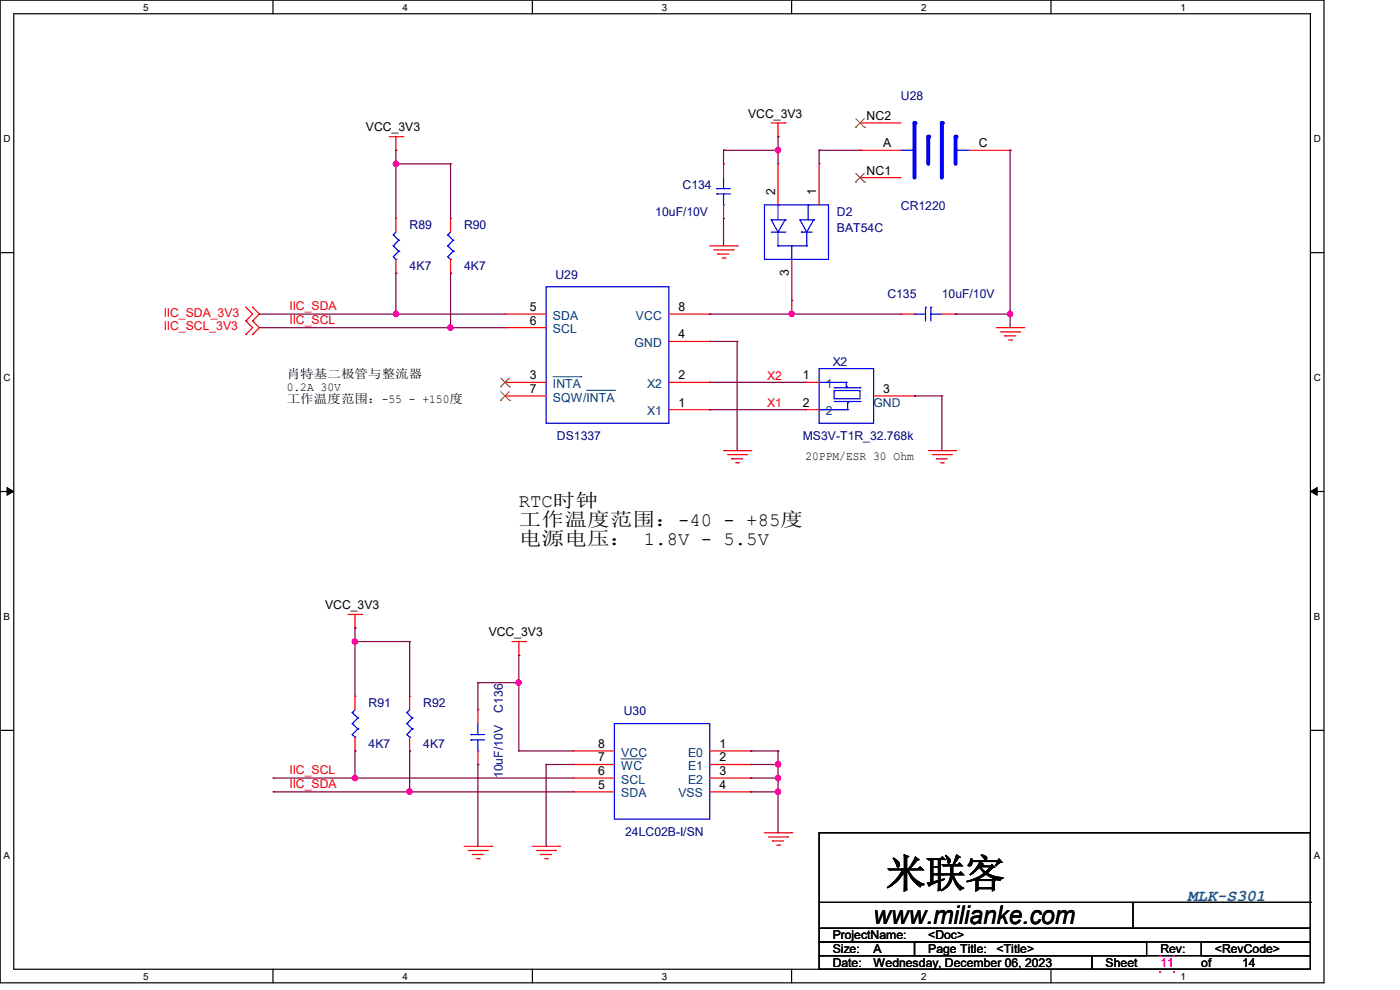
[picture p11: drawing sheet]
<svg xmlns="http://www.w3.org/2000/svg" width="297mm" height="210mm" viewBox="0 0 297 210" stroke-linecap="round" stroke-linejoin="round" font-family="sans-serif">
<path d="M0 0h280.9v208.5h-280.9zM2.9 2.9h275.1v202.7h-275.1z" fill="none" stroke="#000" stroke-width=".25"/>
<g fill="#fff">
<path d="M30.4 .3h1.1v2.4h-1.1z"/>
<path d="M30.4 205.9h1.1v2.3h-1.1z"/>
</g>
<path d="M57.9 0v2.9M57.9 205.6v2.9" fill="none" stroke="#000" stroke-width=".25"/>
<g fill="#fff">
<path d="M85.4 .3h1.1v2.4h-1.1z"/>
<path d="M85.4 205.9h1.1v2.3h-1.1z"/>
</g>
<path d="M112.9 0v2.9M112.9 205.6v2.9" fill="none" stroke="#000" stroke-width=".25"/>
<g fill="#fff">
<path d="M140.4 .3h1.2v2.4h-1.2z"/>
<path d="M140.4 205.9h1.2v2.3h-1.2z"/>
</g>
<path d="M167.9 0v2.9M167.9 205.6v2.9" fill="none" stroke="#000" stroke-width=".25"/>
<g fill="#fff">
<path d="M195.4 .3h1.2v2.4h-1.2z"/>
<path d="M195.4 205.9h1.2v2.3h-1.2z"/>
</g>
<path d="M223 0v2.9M223 205.6v2.9" fill="none" stroke="#000" stroke-width=".25"/>
<g fill="#fff">
<path d="M250.4 .3h1.2v2.4h-1.2z"/>
<path d="M250.4 205.9h1.2v2.3h-1.2z"/>
<path d="M.8 28.2h1.4v2.4h-1.4z"/>
<path d="M278.7 28.2h1.5v2.4h-1.5z"/>
<path d="M.8 78.9h1.4v2.3h-1.4z"/>
<path d="M278.7 78.9h1.5v2.3h-1.5z"/>
</g>
<path d="M0 53.6h2.9M278 53.6h2.9" fill="none" stroke="#000" stroke-width=".25"/>
<g fill="#fff">
<path d="M.8 129.6h1.3v2.3h-1.3z"/>
<path d="M278.7 129.6h1.4v2.3h-1.4z"/>
</g>
<path d="M0 104.3h2.9M278 104.3h2.9" fill="none" stroke="#000" stroke-width=".25"/>
<path d="M1.5 103.4l1.4 .9-1.4 .8zM278 104.3l1.4-.9v1.7z" fill="#000" stroke="#000" stroke-width=".21"/>
<g fill="#fff">
<path d="M.8 180.3h1.3v2.3h-1.3z"/>
<path d="M278.7 180.3h1.4v2.3h-1.4z"/>
</g>
<g fill="none" stroke="#000" stroke-width=".25">
<path d="M0 154.9h2.9M278 154.9h2.9M173.8 176.7h104.2v20.2h-104.2zM173.8 196.9h104.2v2.9h-104.2zM173.8 199.8h20.2v2.9h-20.2zM173.8 191.4h104.2M194 199.8h49.2v2.9h-49.2zM240.4 196.9h.1M240.4 191.4v5.5M254.8 199.8h23.2v2.9h-23.2zM278 191.4h.1M173.8 202.7h57.9v2.9h-57.9z"/>
<path d="M231.7 202.7h46.3v2.9h-46.3z"/>
</g>
<g fill="none" stroke="#f00" stroke-width=".25">
<path d="M82.5 29h2.9M84 31.9h.1M84 29v2.9M85.4 29h.1M163.6 26.1h2.9M165.1 29h.1M165.1 26.1v2.9M166.5 26.1h.1M150.6 52.2h5.8M151.5 53h4M152.3 53.9h.1M152.3 53.9h2.3"/>
<path d="M153.2 54.7h.6M153.8 54.7h.1M155.5 53h.1M156.4 52.2h.1M52.2 65.2h.1M52.2 68.1h.1M52.2 71h.1M52.2 65.2l1.4 1.4-1.4 1.5M52.2 68.1l1.4 1.4-1.4 1.5M53.6 68.1h.1M53.6 65.2h.1M53.6 71h.1"/>
<path d="M53.6 65.2l1.4 1.4-1.4 1.5M53.6 68.1l1.4 1.4-1.4 1.5M211.4 69.5h5.8M212.3 70.4h4M213.1 71.2h.1M213.1 71.2h2.4M214 72.1h.6M214.6 72.1h.1M216.3 70.4h.1M217.2 69.5h.1M153.5 95.6h5.8M154.3 96.4h4.1"/>
<path d="M155.2 97.3h.1M155.2 97.3h2.4M156.1 98.2h.6M156.7 98.2h.1M158.4 96.4h.1M159.3 95.6h.1M196.9 95.6h5.8M197.8 96.4h4M198.7 97.3h.1M198.7 97.3h2.3M199.5 98.2h.6M200.1 98.2h.1"/>
<path d="M201.8 96.4h.1M202.7 95.6h.1M73.9 130.3h2.9M75.3 133.2h.1M75.3 130.3v2.9M76.8 130.3h.1M108.6 136.1h2.9M110.1 139h.1M110.1 136.1v2.9M111.5 136.1h.1M98.5 179.5h5.8M104.3 179.5h.1"/>
<path d="M112.9 179.5h5.8M118.7 179.5h.1M162.2 176.7h5.8M163.1 177.5h4M163.9 178.4h.1M163.9 178.4h2.3M164.8 179.3h.6M165.4 179.3h.1M167.1 177.5h.1M168 176.7h.1M99.4 180.4h4M100.2 181.3h.1"/>
<path d="M100.2 181.3h2.3M101.1 182.2h.5M101.6 182.2h.1M103.4 180.4h.1M113.8 180.4h4.1M114.7 181.3h.1M114.7 181.3h2.3M115.6 182.2h.5M116.1 182.2h.1M117.9 180.4h.1"/>
</g>
<path d="M246 202.6h.3v.3h-.3zM248.9 202.6h.3v.3h-.3zM248.9 206h.3v.4h-.3zM246 206h.3v.4h-.3z" fill-rule="evenodd" fill="#f0f"/>
<path d="M173.8 176.7h104.2v20.2h-104.2zM173.8 196.9h104.2v2.9h-104.2zM173.8 199.8h20.2v2.9h-20.2zM173.8 191.4h104.2M194 199.8h49.2v2.9h-49.2zM240.4 196.9h.1M240.4 191.4v5.5M254.8 199.8h23.2v2.9h-23.2zM278 191.4h.1M173.8 202.7h57.9v2.9h-57.9zM231.7 202.7h46.3v2.9h-46.3z" fill="none" stroke="#000" stroke-width=".25"/>
<path d="M246 202.6h.3v.3h-.3zM248.9 202.6h.3v.3h-.3zM248.9 206h.3v.4h-.3zM246 206h.3v.4h-.3z" fill-rule="evenodd" fill="#f0f"/>
<path d="M173.8 176.7h104.2v20.2h-104.2zM173.8 196.9h104.2v2.9h-104.2zM173.8 199.8h20.2v2.9h-20.2zM173.8 191.4h104.2M194 199.8h49.2v2.9h-49.2zM240.4 196.9h.1M240.4 191.4v5.5M254.8 199.8h23.2v2.9h-23.2zM278 191.4h.1M173.8 202.7h57.9v2.9h-57.9zM231.7 202.7h46.3v2.9h-46.3z" fill="none" stroke="#000" stroke-width=".25"/>
<path d="M246 202.6h.3v.3h-.3zM248.9 202.6h.3v.3h-.3zM248.9 206h.3v.4h-.3zM246 206h.3v.4h-.3z" fill-rule="evenodd" fill="#f0f"/>
<g fill="none" stroke="#00f" stroke-width=".25">
<path d="M162.2 43.5h13.6v11.5h-13.6zM163.6 46.7h.1M163.6 49.2h2.9M163.6 46.7l1.5 2.5M163.6 46.7h2.9M165.1 52.2h.1M165.1 49.2h.1M165.1 43.5h.1M165.1 52.2h6.1M165.1 43.5v3.2M165.1 49.2v3M166.5 49.2h.1"/>
<path d="M166.5 46.7h.1M166.5 46.7l-1.4 2.5M168 55h.1M168 52.2v2.8M169.7 46.7h.1M169.7 46.7h2.9M169.7 46.7l1.5 2.5M170 49.2h.1M170 49.2h2.3M171.2 52.2h.1M171.2 49.2v3M171.4 43.5h.1"/>
<path d="M171.4 43.5v3.2M172.6 46.7h.1M172.6 46.7l-1.4 2.5"/>
</g>
<path d="M165.1 34.8h.1M165.1 34.8v8.7M173.8 34.8h.1M173.8 34.8v8.7M168 55v8.7M168 63.7h.1" fill="none" stroke="#f00" stroke-width=".25"/>
<path d="M194 26.1v11.6" fill="none" stroke="#00f" stroke-width=".85"/>
<circle cx="194" cy="26.1" r=".42" fill="#00f"/>
<path d="M196.9 29v5.8" fill="none" stroke="#00f" stroke-width=".85"/>
<circle cx="196.9" cy="29" r=".42" fill="#00f"/>
<path d="M199.8 26.1v11.6" fill="none" stroke="#00f" stroke-width=".85"/>
<circle cx="199.8" cy="26.1" r=".42" fill="#00f"/>
<path d="M202.7 29v5.8" fill="none" stroke="#00f" stroke-width=".85"/>
<circle cx="202.7" cy="29" r=".42" fill="#00f"/>
<g fill="none" stroke="#00f" stroke-width=".25">
<path d="M153.5 37.7v2.3M191.1 31.9h2.9M194 31.9h.1M202.7 31.9h.1M202.7 31.9h2.9M83.4 49.8h.1M83.4 52.2h.1M83.4 52.2l1.2 1.1M83.4 49.8l1.2 1.2M84 55h.1M84 49.2l-.6 .6M84.6 53.3h.1"/>
<path d="M84.6 51h.1M84.6 53.3l-1.2 1.2 .6 .5M84.6 51l-1.2 1.2M95 49.8h.1M95 52.2h.1M95 52.2l1.1 1.1M95 49.8l1.1 1.2M95.6 55h.1M95.6 49.2l-.6 .6M96.1 53.3h.1M96.1 51h.1M96.1 53.3l-1.1 1.2 .6 .5"/>
<path d="M96.1 51l-1.1 1.2M152.1 40h.1M152.1 41.1h.1M152.1 40h2.8M152.1 41.1h2.8M153.5 43.5h.1M153.5 40h.1M153.5 41.1v2.4M115.9 60.8h26v29h-26zM173.8 78.2h11.5v11.6h-11.5zM194 66.6h.1M194 66.6h2.3"/>
<path d="M196.3 65.2h.1M196.3 65.2v2.9M197.5 65.2h.1M197.5 66.6h.1M197.5 65.2v2.9M197.5 66.6h2.3M173.8 81.1h5.7M173.8 86.9h6M174.3 86.9h.1M177 82.8h5.5v1.8h-5.5zM177 82.3h5.5M177 85.2h5.5"/>
<path d="M177.2 82.3h.1M179.5 81.1h.1M179.5 82h.1M179.5 82.3h.1M179.5 81.1v1.2M179.8 86.9h.1M179.8 85.4h.1M179.8 85.2h.1M179.8 85.2v1.7M182.5 82.3h.1M182.5 85.2h.1M74.7 151.2h.1"/>
<path d="M74.7 153.5h.1M74.7 153.5l1.2 1.1M74.7 151.2l1.2 1.1M75.3 156.4h.1M75.3 150.6l-.6 .6M75.9 154.6h.1M75.9 152.3h.1M75.9 154.6l-1.2 1.2 .6 .6M75.9 152.3l-1.2 1.2M86.3 151.2h.1M86.3 153.5h.1M86.3 153.5l1.2 1.1"/>
<path d="M86.3 151.2l1.2 1.1M86.9 156.4h.1M86.9 150.6l-.6 .6M87.5 154.6h.1M87.5 152.3h.1M87.5 154.6l-1.2 1.2 .6 .6M87.5 152.3l-1.2 1.2M99.9 155.8h.1M99.9 157h.1M99.9 155.8h2.9M99.9 157h2.9M101.4 159.3h.1"/>
<path d="M101.4 155.8h.1M101.4 153.5v2.3M101.4 157v2.3M130.3 153.5h20.3v20.3h-20.3z"/>
</g>
<g fill="none" stroke="#f00" stroke-width=".25">
<path d="M153.5 34.8h.1M153.5 34.8v2.9M182.5 31.9h.1M182.5 37.7h.1M182.5 26.1h.1M182.5 31.9h8.6M182.5 37.7h8.6M182.5 26.1h8.6M205.6 31.9h8.7M214.3 31.9h.1M84 58h.1M84 46.4h.1"/>
<path d="M84 46.4v2.8M84 55v3M95.6 58h.1M95.6 46.4h.1M95.6 46.4v2.8M95.6 55v3M153.5 46.4h.1M153.5 43.5v2.9M107.1 66.6h.1M107.1 69.5h.1M107.1 66.6h8.8M107.1 69.5h8.8"/>
<path d="M141.9 66.6h8.7M141.9 72.4h8.7M150.6 66.6h.1M150.6 72.4h.1M191.1 66.6h.1M191.1 66.6h2.9M199.8 66.6h2.9M202.7 66.6h.1M107.1 81.1h.1M107.1 84h.1M107.1 81.1h8.8M107.1 84h8.8"/>
<path d="M141.9 81.1h8.7M141.9 86.9h8.7M150.6 81.1h.1M150.6 86.9h.1M170.9 81.1h.1M170.9 86.9h.1M170.9 81.1h2.9M170.9 86.9h2.9M185.3 84h8.7M194 84h.1M75.3 159.3h.1M75.3 147.7h.1"/>
<path d="M75.3 147.7v2.9M75.3 156.4v2.9M86.9 159.3h.1M86.9 147.7h.1M86.9 147.7v2.9M86.9 156.4v2.9M101.4 150.6h.1M101.4 150.6v2.9M101.4 159.3v2.9M121.6 159.3h.1M121.6 159.3h8.7M150.6 159.3h8.7"/>
<path d="M159.3 159.3h.1M101.4 162.2h.1M121.6 162.2h.1M121.6 165.1h.1M121.6 168h.1M121.6 162.2h8.7M121.6 165.1h8.7M121.6 168h8.7M150.6 162.2h8.7M150.6 165.1h8.7M150.6 168h8.7M159.3 162.2h.1"/>
<path d="M159.3 165.1h.1M159.3 168h.1"/>
</g>
<g fill="none" stroke="#804000" stroke-width=".21">
<path d="M181.5 38.6h.1M181.5 27h.1M181.6 36.8l1.8 1.8M181.6 25.2l1.8 1.8M183.3 36.8l-1.8 1.8M183.3 25.2l-1.8 1.8M183.4 38.6h.1M183.4 27h.1M106.2 82h.1M106.2 84.9h.1M106.3 80.2l1.8 1.8M106.3 83.1l1.8 1.8"/>
<path d="M108 80.2l-1.8 1.8M108 83.1l-1.8 1.8M108.1 82h.1M108.1 84.9h.1"/>
</g>
<path d="M117.3 79.9h6M123.3 79.9h.1M124.4 82.8h6M130.4 82.8h.1M131.8 161h4.5M136.3 161h.1" fill="none" stroke="#004080" stroke-width=".21"/>
<g fill="none" stroke="#800040" stroke-width=".25">
<path d="M84 34.8h.1M84 31.9h.1M84 31.9v14.5M84 34.8h11.6M95.6 34.8h.1M95.6 34.8v11.6M153.5 31.9h.1M153.5 31.9h11.6M153.5 31.9v2.9M165.1 29h.1M165.1 31.9h.1M165.1 29v5.8"/>
<path d="M173.8 31.9h.1M173.8 31.9h8.7M173.8 31.9v2.9M214.3 31.9h.1M214.3 31.9v37.6M84 58h.1M84 58v8.6M95.6 58h.1M95.6 58v11.5M153.5 46.4h.1M153.5 46.4v5.8M55 69.5h52.1"/>
<path d="M55 66.6h52.1M84 66.6h.1M95.6 69.5h.1M150.6 66.6h.1M150.6 72.4h.1M150.6 66.6h40.5M150.6 72.4h5.8M156.4 72.4h.1M156.4 72.4v23.2M168 63.7h.1M168 66.6h.1M168 63.7v2.9"/>
<path d="M202.7 66.6h.1M202.7 66.6h11.6M214.3 66.6h.1M150.6 81.1h.1M150.6 86.9h.1M150.6 81.1h20.3M150.6 86.9h20.3M194 84h.1M194 84h5.8M199.8 84h.1M199.8 84v11.6M75.3 136.1h.1"/>
<path d="M75.3 133.2h.1M75.3 133.2v14.5M75.3 136.1h11.6M86.9 136.1h.1M86.9 136.1v11.6M110.1 139h.1M110.1 139v20.3M75.3 159.3h.1M75.3 159.3v5.8M86.9 159.3h.1M86.9 159.3v8.7M101.4 144.8h.1"/>
<path d="M101.4 144.8v5.8M101.4 144.8h8.7M110.1 159.3h.1M110.1 144.8h.1M110.1 159.3h11.5M159.3 159.3h.1M159.3 159.3h5.8M165.1 159.3h.1M165.1 159.3v17.4M58 165.1h.1M58 168h.1M58 165.1h63.6"/>
<path d="M58 168h63.6M75.3 165.1h.1M86.9 168h.1M101.4 162.2h.1M101.4 162.2v17.3M115.9 162.2h.1M115.9 162.2h5.7M115.9 162.2v17.3M159.3 162.2h.1M159.3 165.1h.1M159.3 168h.1M159.3 162.2h5.8"/>
<path d="M159.3 165.1h5.8M159.3 168h5.8M165.1 165.1h.1M165.1 162.2h.1M165.1 168h.1"/>
</g>
<g fill="#f0f" stroke="#f0f" stroke-width=".25">
<circle cx="95.5" cy="69.5" r=".56"/>
<circle cx="84" cy="66.6" r=".56"/>
<circle cx="214.3" cy="66.6" r=".56"/>
<circle cx="165" cy="162.2" r=".56"/>
<circle cx="165" cy="165.1" r=".56"/>
<circle cx="110" cy="144.8" r=".56"/>
<circle cx="75.3" cy="165.1" r=".56"/>
<circle cx="86.9" cy="167.9" r=".56"/>
<circle cx="165" cy="167.9" r=".56"/>
<circle cx="75.3" cy="136.1" r=".56"/>
<circle cx="167.9" cy="66.6" r=".56"/>
<circle cx="84" cy="34.8" r=".56"/>
<circle cx="165" cy="31.9" r=".56"/>
</g>
<text font-size="8.4" x="188" y="188.2">米联客</text>
<text font-size="5.5" x="185.3" y="196">www.milianke.com</text>
<g font-size="4">
<text x="110.1" y="107.5">RTC时钟</text>
<text x="110.1" y="111.5">工作温度范围：-40 - +85度</text>
<text x="110.1" y="115.5">电源电压： 1.8V - 5.5V</text>
</g>
<text font-size="3.5" fill="#008080" x="251.9" y="191.2">MLK-S301</text>
<g font-size="2.6" fill="#000080">
<text x="191.1" y="21.2">U28</text>
<text x="144.8" y="40">C134</text>
<text x="139" y="45.8">10uF/10V</text>
<text x="177.5" y="45.8">D2</text>
<text x="191.1" y="44.6">CR1220</text>
<text x="86.9" y="48.7">R89</text>
<text x="98.5" y="48.7">R90</text>
<text x="177.5" y="49.3">BAT54C</text>
<text x="86.9" y="57.4">4K7</text>
<text x="98.5" y="57.4">4K7</text>
<text x="117.9" y="59.1">U29</text>
<text x="188.3" y="63.2">C135</text>
<text x="199.8" y="63.2">10uF/10V</text>
<text x="176.7" y="77.6">X2</text>
<text x="118.2" y="93.3">DS1337</text>
<text x="170.3" y="93.3">MS3V-T1R_32.768k</text>
<text x="78.2" y="150">R91</text>
<text x="89.8" y="150">R92</text>
<text x="106.7" y="151.2" transform="rotate(-90 106.7 151.2)">C136</text>
<text x="132.3" y="151.8">U30</text>
<text x="78.2" y="158.7">4K7</text>
<text x="89.8" y="158.7">4K7</text>
<text x="106.7" y="165.1" transform="rotate(-90 106.7 165.1)">10uF/10V</text>
<text x="132.6" y="177.2">24LC02B-I/SN</text>
</g>
<g font-size="2.6">
<text x="77.6" y="27.9">VCC_3V3</text>
<text x="158.7" y="24.9">VCC_3V3</text>
<text x="183.9" y="25.4">NC2</text>
<text x="187.4" y="31.2">A</text>
<text x="207.6" y="31.2">C</text>
<text x="164.4" y="41.4" transform="rotate(-90 164.4 41.4)">2</text>
<text x="173.1" y="41.4" transform="rotate(-90 173.1 41.4)">1</text>
<text x="183.9" y="37">NC1</text>
<text x="167.3" y="58.5" transform="rotate(-90 167.3 58.5)">3</text>
<text x="112.4" y="66">5</text>
<text x="143.9" y="66">8</text>
<text x="112.4" y="68.9">6</text>
<text x="143.9" y="71.8">4</text>
<text x="60.8" y="82.8">0.2A 30V</text>
<text x="60.8" y="80.3">肖特基二极管与整流器</text>
<text x="112.4" y="80.5">3</text>
<text x="112.4" y="83.4">7</text>
<text x="143.9" y="80.5">2</text>
<text x="170.3" y="80.5">1</text>
<text x="187.4" y="83.4">3</text>
<text x="60.8" y="85.4">工作温度范围：-55 - +150度</text>
<text x="143.9" y="86.3">1</text>
<text x="170.3" y="86.3">2</text>
<text x="170.9" y="97.7">20PPM/ESR 30 Ohm</text>
<text x="69" y="129.2">VCC_3V3</text>
<text x="103.7" y="135">VCC_3V3</text>
<text x="126.9" y="158.7">8</text>
<text x="126.9" y="161.5">7</text>
<text x="152.6" y="158.7">1</text>
<text x="152.6" y="161.5">2</text>
<text x="126.9" y="164.4">6</text>
<text x="126.9" y="167.3">5</text>
<text x="152.6" y="164.4">3</text>
<text x="152.6" y="167.3">4</text>
<text x="176.7" y="199.3">ProjectName:</text>
<text x="176.7" y="202.1">Size:</text>
<text x="185.3" y="202.1">A</text>
<text x="196.9" y="202.1">Page Title:</text>
<text x="196.9" y="199.3">&lt;Doc&gt;</text>
<text x="211.4" y="202.1">&lt;Title&gt;</text>
<text x="246.2" y="202.1">Rev:</text>
<text x="257.7" y="202.1">&lt;RevCode&gt;</text>
<text x="176.7" y="205.1">Date:</text>
<text x="185.3" y="205.1">Wednesday, December 06, 2023</text>
<text x="234.6" y="205.1">Sheet</text>
<text x="254.8" y="205.1">of</text>
<text x="263.5" y="205.1">14</text>
</g>
<g font-size="2.6" fill="#f00">
<text x="61.4" y="65.8">IIC_SDA</text>
<text x="34.8" y="67.2">IIC_SDA_3V3</text>
<text x="34.8" y="70.1">IIC_SCL_3V3</text>
<text x="61.4" y="68.7">IIC_SCL</text>
<text x="162.8" y="80.5">X2</text>
<text x="162.8" y="86.3">X1</text>
<text x="61.4" y="164.3">IIC_SCL</text>
<text x="61.4" y="167.2">IIC_SDA</text>
</g>
<g font-size="2.6" fill="#004080">
<text x="117.3" y="67.8">SDA</text>
<text x="117.3" y="70.7">SCL</text>
<text x="134.9" y="67.8">VCC</text>
<text x="134.6" y="73.6">GND</text>
<text x="117.3" y="82.3">INTA</text>
<text x="137.3" y="82.3">X2</text>
<text x="175.2" y="82.3">1</text>
<text x="117.3" y="85.2">SQW/INTA</text>
<text x="137.3" y="88.1">X1</text>
<text x="175.2" y="88.1">2</text>
<text x="185.3" y="86.3">GND</text>
<text x="131.8" y="160.5">VCC</text>
<text x="146" y="160.5">E0</text>
<text x="131.8" y="163.4">WC</text>
<text x="131.8" y="166.2">SCL</text>
<text x="146" y="163.4">E1</text>
<text x="146" y="166.2">E2</text>
<text x="131.8" y="169.2">SDA</text>
<text x="143.9" y="169.2">VSS</text>
</g>
<text font-size="2.6" fill="#f0f" x="246.2" y="205.1">11</text>
<g font-size="2.1">
<text x="30.4" y="2.2">5</text>
<text x="85.4" y="2.2">4</text>
<text x="140.4" y="2.2">3</text>
<text x="195.4" y="2.2">2</text>
<text x="250.4" y="2.2">1</text>
<text x=".8" y="30.1">D</text>
<text x="278.7" y="30.1">D</text>
<text x=".8" y="80.8">C</text>
<text x="278.7" y="80.8">C</text>
<text x=".8" y="131.5">B</text>
<text x="278.7" y="131.5">B</text>
<text x=".8" y="182.2">A</text>
<text x="278.7" y="182.2">A</text>
<text x="30.4" y="207.8">5</text>
<text x="85.4" y="207.8">4</text>
<text x="140.4" y="207.8">3</text>
<text x="195.4" y="207.8">2</text>
<text x="250.4" y="207.8">1</text>
</g>
</svg>
